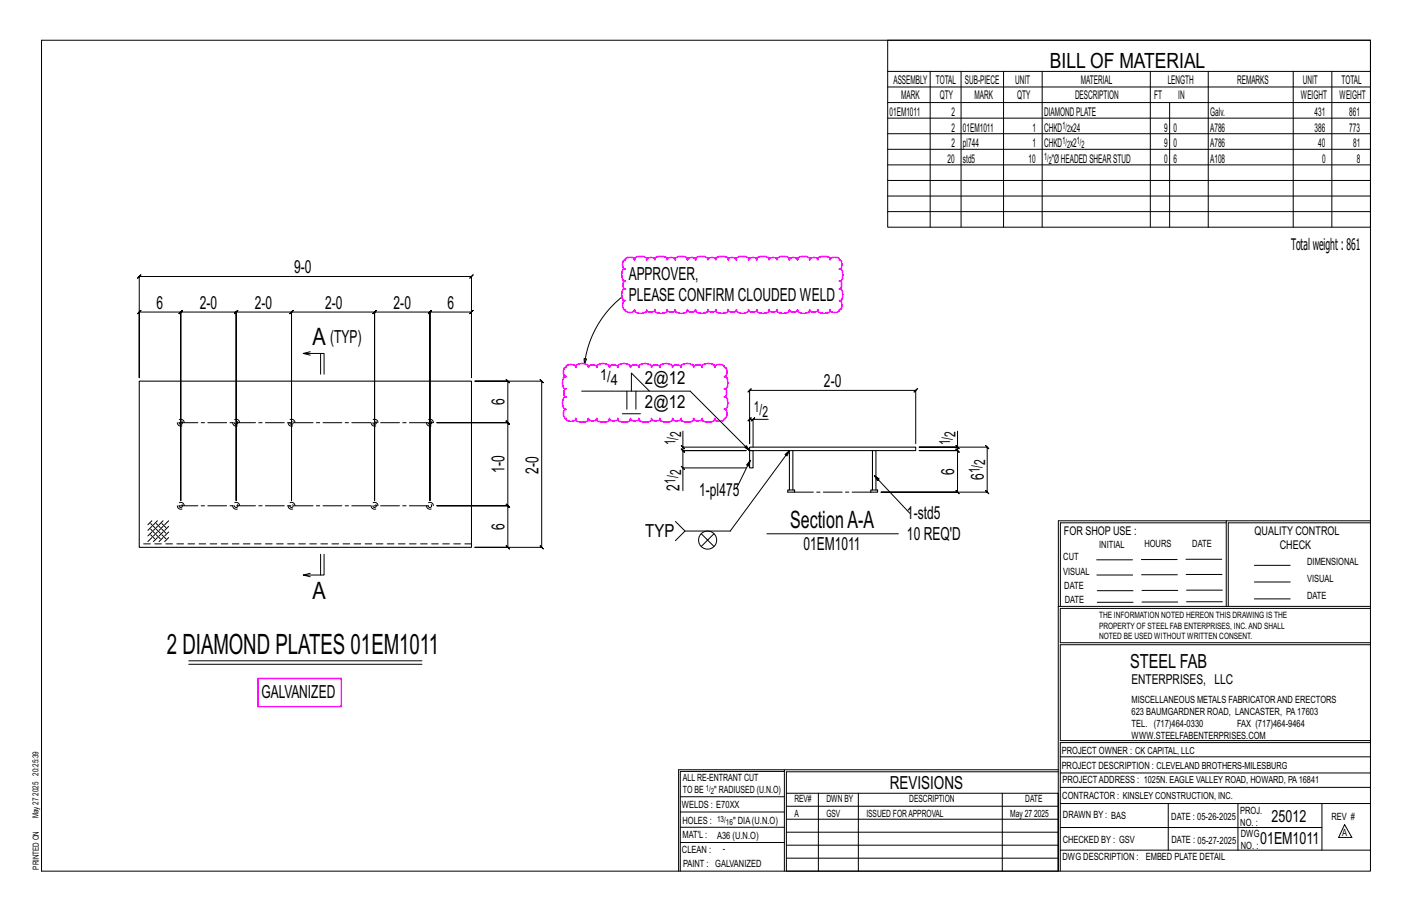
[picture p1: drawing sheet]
<svg xmlns="http://www.w3.org/2000/svg" width="432mm" height="279mm" viewBox="0 0 432 279" stroke-linecap="round" stroke-linejoin="round" font-family="sans-serif">
<g fill="none" stroke="#000" stroke-width=".31">
<path d="M12.7 12.3h406.4v254h-406.4zM271.5 12.3h147.6v57.2h-147.6zM271.5 21.8h147.6M271.5 26.6h147.6M271.5 31.4h147.6M271.5 36.1h147.6M284.5 21.8v47.7M293.9 21.8v47.7M306.9 21.8v47.7M318.7 21.8v47.7M351.8 21.8v47.7M357.7 31.4v38.1"/>
<path d="M369.5 21.8v47.7M395.5 21.8v47.7M407.3 21.8v47.7M271.5 40.9h147.6M271.5 45.6h147.6M271.5 50.4h147.6M271.5 55.2h147.6M271.5 59.9h147.6M271.5 64.7h147.6M42.1 85l1-1-.5 .5h101.6l-.5 .5 1-1-.5 .5v31v-20.1l.5-.5-1 1 .5-.5h-12.7l.5-.5-1 1 .5-.5v57.6v-57.6l.5-.5-1 1 .5-.5h-16.9l.5-.5-1 1 .5-.5v57.6v-57.6l.5-.5-1 1 .5-.5h-25.4l.5-.5-1 1 .5-.5v57.6v-57.6l.5-.5-1 1 .5-.5h-17l.5-.5-1 1 .5-.5v57.6v-57.6l.5-.5-1 1 .5-.5h-16.9l.5-.5-1 1 .5-.5v57.6v-57.6l.5-.5-1 1 .5-.5h-12.7l.5-.5-1 1 .5-.5v20.1v-31zM190.4 90.6a31.1 31.1 0 0 0-11.7 20.8M94.9 108.6l-2.1-.6h6.3v6.4"/>
<path d="M94.9 107.5l-2.1 .5M98 108v6.4M145.2 116.5h20.5l-.5-.5 1 1-.5-.5v50.8l-.5-.5 1 1-.5-.5h-20.5h10.1l.5 .5-1-1 .5 .5v-12.7l.5 .5-1-1 .5 .5h-21.7h21.7l.5 .5-1-1 .5 .5v-25.4l.5 .5-1-1 .5 .5h-21.7h21.7l.5 .5-1-1 .5 .5v-12.7l.5 .5-1-1 .5 .5zM177.9 119.6h33.2l18.1 18.1-1.5-.9 .6-.6 .9 1.5M178.6 109.6l.8 .1-.7 1.7zM191.7 119.6v5.5M193.1 119.6v-5.6l5.5 5.6M194.5 119.6v5.5M190.3 126.5h5.6M208.3 136.2l1 1zM208.8 136.7v1l-.5-.5 1 1-.5-.5h19.4h-19.4l-.5-.5 1 1-.5-.5v5.3M208.8 131.8v4.9h19.4"/>
<path d="M230.3 128.2l.5-.5-1 1zM230.3 128.2h-1.1l.5-.5-1 1 .5-.5v7.4v-16.3l-.5 .5 1-1-.5 .5h50.8l-.5 .5 1-1-.5 .5v16.3M234.9 128.2h-4.6v8.5M241.4 137.7l-1.3 1.2 .6 .5 .7-1.7-18.1 24.6h-13.8l-3-2.9M292.3 136.2l1 1zM292.8 131.8v4.9h-11.7h20.8l-.5-.5 1 1-.5-.5v13.7l-.5-.5 1 1-.5-.5h-32.5h23.4l.5 .5-1-1 .5 .5v-12.7l.5 .5-1-1 .5 .5h-11.7h11.7l.5 .5-1-1 .5 .5v-1M46.4 159.2l-1.2 1.2M48.1 159.2l-1.2 1.2M49.9 159.2l-1.3 1.2M51.6 159.2l-1.2 1.2M208.3 142.5l1 1zM228.2 143h-19.4v7"/>
<path d="M229.4 140.7l-1.1 1.4 .7 .4 .4-1.8-4.2 8.7M267.4 145.4l.9 1.5 .6-.5-1.5-1 10.8 11.5M375 159.8h-50.7v25.6M375 159.2h-51.3l-.1 107.1M419.1 159.2h-44.1v26.2M419.1 159.8h-43.5v25.6M46.1 160.1l1.2 1.2M46.1 163.5l1.2 1.2M46.1 161.8l1.2 1.2M46.4 164.3l-1.2 1.2M46.4 160.9l-1.2 1.2M46.4 162.6l-1.2 1.2"/>
<path d="M47.8 160.1l1.2 1.2M47.8 161.8l1.2 1.2M47.8 163.5l1.2 1.2M48.1 162.6l-1.2 1.2M48.1 164.3l-1.2 1.2M48.1 160.9l-1.2 1.2M49.5 161.8l1.2 1.2M49.5 163.5l1.2 1.2M49.5 160.1l1.2 1.2M49.9 160.9l-1.3 1.2M49.9 162.6l-1.3 1.2M49.9 164.3l-1.3 1.2"/>
<path d="M51.6 160.9l-1.2 1.2M51.6 162.6l-1.2 1.2M51.6 164.3l-1.2 1.2M94.9 175.3l-2.1 .5M98 169.4v6.4M99.1 169.4v6.4h-6.3l2.1 .5M209.5 162.3l-3 3M214.4 163.1l2 2 1.9-2M214.4 167.1l2-2 1.9 2M234.5 163.2h40.2M335.4 171.1h10.9M335.4 175.8h11"/>
<path d="M349 171h11M349.1 175.7h11M362.7 171h10.9M362.7 175.6h11M383.6 172.8h11M383.6 177.9h11M323.7 185.4h95.4M335.5 184.1h11M335.5 180.6h11M349.2 184h11M349.2 180.5h11M362.9 180.4h10.9"/>
<path d="M362.9 184h10.9M383.6 183.1h11M419.1 186h-94.9v10.5h94.9M419.1 197.1h-94.9v29.3h94.9v.6h-94.9v39.3M57.7 202h71.3M57.7 203.1h71.3M239.9 235.8h-31.9v30.5M239.9 235.3h-32.4v31M323.6 235.3h-83.7v31M323.6 235.9h-83.1v6.6M324.2 236.3h94.9M324.2 231.4h94.9"/>
<path d="M208 252.9h31.9M208 257.5h31.9M208 243.6h31.9M208 248.2h31.9M240.5 242.5h83.1v23.8h-83.1zM240.5 258.4h83.1M240.5 254.4h83.1M240.5 250.4h83.1M240.5 246.5h83.1M250.3 242.5v23.8M262.5 242.5v23.8M306.5 242.5v23.8"/>
<path d="M324.2 253h80.1M324.2 245.6h94.9M324.2 259.9h94.9M324.2 240.7h94.9M357.3 245.6v14.3M378.6 245.6v14.3M404.3 245.6v14.3M411.2 252.1l2.2 3.9h-4zM240.5 262.3h83.1"/>
<circle cx="216.4" cy="165.1" r="2.77"/>
</g>
<path d="M191.4 78.9a2.35 2.35 0 0 1 2.7 .3l-.1 .3v-.4a2.76 2.76 0 0 1 3.8 0v.4v-.3a1.84 1.84 0 0 1 2.5 0v.3l-.1-.4a2.76 2.76 0 0 1 3.8 0v.4v-.3a1.84 1.84 0 0 1 2.5 0v.3v-.4a2.76 2.76 0 0 1 3.8 0l-.1 .4v-.3a1.84 1.84 0 0 1 2.6 0l-.1 .3v-.4a2.76 2.76 0 0 1 3.8 0v.4l-.1-.3a1.84 1.84 0 0 1 2.6 0v.3l-.1-.4a2.76 2.76 0 0 1 3.8 0v.4v-.3a1.84 1.84 0 0 1 2.5 0v.3v-.4a2.76 2.76 0 0 1 3.8 0l-.1 .4v-.3a1.84 1.84 0 0 1 2.5 0v.3v-.4a2.76 2.76 0 0 1 3.8 0v.4l-.1-.3a1.84 1.84 0 0 1 2.6 0v.3l-.1-.4a2.76 2.76 0 0 1 3.8 0v.4v-.3a1.84 1.84 0 0 1 2.5 0v.3l-.1-.4a2.76 2.76 0 0 1 3.9 0l-.1 .4v-.3a1.84 1.84 0 0 1 2.5 0v.3v-.4a2.76 2.76 0 0 1 3.8 0l-.1 .4v-.3a2.07 2.07 0 0 1 2.9 0v.3h.2a2.02 2.02 0 0 1 0 2.7h-.2h.3a2.69 2.69 0 0 1 0 3.7h-.3l.2-.1a1.79 1.79 0 0 1 0 2.5h-.2l.3-.1a2.69 2.69 0 0 1 0 3.8l-.3-.1h.2a2.02 2.02 0 0 1 0 2.8h-.2v.2a2.07 2.07 0 0 1-2.9 0v-.2l.1 .3a2.76 2.76 0 0 1-3.8 0v-.3v.2a1.84 1.84 0 0 1-2.5 0v-.2l.1 .3a2.76 2.76 0 0 1-3.9 0l.1-.3v.2a1.84 1.84 0 0 1-2.5 0v-.2v.3a2.76 2.76 0 0 1-3.8 0l.1-.3v.2a1.84 1.84 0 0 1-2.6 0l.1-.2v.3a2.76 2.76 0 0 1-3.8 0v-.3v.2a1.84 1.84 0 0 1-2.5 0v-.2l.1 .3a2.76 2.76 0 0 1-3.8 0v-.3v.2a1.84 1.84 0 0 1-2.5 0v-.2v.3a2.76 2.76 0 0 1-3.8 0l.1-.3v.2a1.84 1.84 0 0 1-2.6 0l.1-.2v.3a2.76 2.76 0 0 1-3.8 0v-.3l.1 .2a1.84 1.84 0 0 1-2.6 0v-.2l.1 .3a2.76 2.76 0 0 1-3.8 0v-.3v.2a1.84 1.84 0 0 1-2.5 0v-.2v.3a2.76 2.76 0 0 1-3.8 0l.1-.3v.2a1.84 1.84 0 0 1-2.5 0v-.2v.3a2.76 2.76 0 0 1-3.8 0v-.3l.1 .2a2.07 2.07 0 0 1-2.9 0v-.2h-.2a2.02 2.02 0 0 1 0-2.8h.2l-.3 .1a2.69 2.69 0 0 1 0-3.8l.3 .1h-.2a1.79 1.79 0 0 1 0-2.5l.2 .1h-.3a2.69 2.69 0 0 1 0-3.7h.3h-.2a2.02 2.02 0 0 1 0-2.7h.2zM173.3 111.7a2.43 2.43 0 0 1 2.8 .3v.3l-.1-.4a2.86 2.86 0 0 1 4 0l-.1 .4v-.2a1.9 1.9 0 0 1 2.6 0v.2v-.4a2.86 2.86 0 0 1 3.9 0v.4l-.1-.2a1.9 1.9 0 0 1 2.7 0l-.1 .2v-.4a2.86 2.86 0 0 1 3.9 0v.4v-.2a1.9 1.9 0 0 1 2.6 0v.2l-.1-.4a2.86 2.86 0 0 1 4 0l-.1 .4v-.2a1.9 1.9 0 0 1 2.7 0l-.1 .2v-.4a2.86 2.86 0 0 1 3.9 0v.4v-.2a1.9 1.9 0 0 1 2.6 0v.2l-.1-.4a2.86 2.86 0 0 1 4 0l-.1 .4v-.2a1.9 1.9 0 0 1 2.6 0v.2v-.4a2.86 2.86 0 0 1 3.9 0v.4l-.1-.3a2.14 2.14 0 0 1 3 0v.3h.2a2.07 2.07 0 0 1 0 2.8h-.2h.3a2.77 2.77 0 0 1 0 3.8h-.3l.2-.1a1.84 1.84 0 0 1 0 2.6h-.2l.3-.1a2.77 2.77 0 0 1 0 3.8h-.3h.2a2.07 2.07 0 0 1 0 2.8h-.2v.3a2.14 2.14 0 0 1-3 0l.1-.3v.4a2.86 2.86 0 0 1-3.9 0v-.4v.3a1.9 1.9 0 0 1-2.6 0v-.3l.1 .4a2.86 2.86 0 0 1-4 0l.1-.4v.3a1.9 1.9 0 0 1-2.6 0v-.3v.4a2.86 2.86 0 0 1-3.9 0v-.4l.1 .3a1.9 1.9 0 0 1-2.7 0v-.3l.1 .4a2.86 2.86 0 0 1-4 0l.1-.4v.3a1.9 1.9 0 0 1-2.6 0v-.3v.4a2.86 2.86 0 0 1-3.9 0v-.4l.1 .3a1.9 1.9 0 0 1-2.7 0l.1-.3v.4a2.86 2.86 0 0 1-3.9 0v-.4v.3a1.9 1.9 0 0 1-2.6 0v-.3l.1 .4a2.86 2.86 0 0 1-4 0l.1-.4v.3a2.14 2.14 0 0 1-3 0l.1-.3h-.3a2.07 2.07 0 0 1 0-2.8h.3h-.4a2.77 2.77 0 0 1 0-3.8l.4 .1h-.3a1.84 1.84 0 0 1 0-2.6l.3 .1h-.4a2.77 2.77 0 0 1 0-3.8h.4h-.3a2.07 2.07 0 0 1 0-2.8h.3zM78.9 207.4h25.4v8.7h-25.4z" fill="none" stroke="#f0f" stroke-width=".5"/>
<path d="M42.6 116.5h101.6v50.8h-101.6zM229.2 137.7h1.1v5.3h-1.1zM229.2 136.7h50.8v1h-50.8zM241.4 137.7v12.1M242.5 137.7v12.1M266.8 137.7v12.1M267.9 137.7v12.1M240.9 149.8h2.1v.6h-2.1zM266.3 149.8h2.1v.6h-2.1z" fill="none" stroke="#000" stroke-width=".32"/>
<g fill="none" stroke="#000" stroke-width=".31" stroke-dasharray="2 1.4">
<path d="M144.2 166.3h-101.6"/>
<circle cx="55.3" cy="129.2" r="1.06"/>
<circle cx="55.3" cy="129.2" r=".53"/>
<circle cx="72.2" cy="129.2" r="1.06"/>
<circle cx="72.2" cy="129.2" r=".53"/>
<circle cx="89.2" cy="129.2" r="1.06"/>
<circle cx="89.2" cy="129.2" r=".53"/>
<circle cx="114.6" cy="129.2" r="1.06"/>
<circle cx="114.6" cy="129.2" r=".53"/>
<circle cx="131.5" cy="129.2" r="1.06"/>
<circle cx="131.5" cy="129.2" r=".53"/>
<circle cx="55.3" cy="154.6" r="1.06"/>
<circle cx="55.3" cy="154.6" r=".53"/>
<circle cx="72.2" cy="154.6" r="1.06"/>
<circle cx="72.2" cy="154.6" r=".53"/>
<circle cx="89.2" cy="154.6" r="1.06"/>
<circle cx="89.2" cy="154.6" r=".53"/>
<circle cx="114.6" cy="154.6" r="1.06"/>
<circle cx="114.6" cy="154.6" r=".53"/>
<circle cx="131.5" cy="154.6" r="1.06"/>
<circle cx="131.5" cy="154.6" r=".53"/>
</g>
<path d="M54.8 129.2h77.7M54.8 154.6h77.2M243 150.4h23.3" fill="none" stroke="#000" stroke-width=".31" stroke-dasharray="5.8 1 1 1"/>
<text font-size="8.6" x="51" y="200">2 DIAMOND PLATES 01EM1011</text>
<g font-size="7.3">
<text x="95.5" y="105.6">A</text>
<text x="241.7" y="161.4">SectionA-A</text>
<text x="95.5" y="183">A</text>
</g>
<text font-size="6.4" x="321.1" y="20.7">BILL OF MATERIAL</text>
<text font-size="5.9" x="345.6" y="204.1">STEEL FAB</text>
<g font-size="5.5">
<text x="89.9" y="83.5">9-0</text>
<text x="192.3" y="85.6">APPROVER,</text>
<text x="47.9" y="94.4">6</text>
<text x="61.1" y="94.4">2-0</text>
<text x="77.9" y="94.4">2-0</text>
<text x="99.4" y="94.4">2-0</text>
<text x="120.4" y="94.4">2-0</text>
<text x="136.8" y="94.4">6</text>
<text x="192.3" y="92.1">PLEASE CONFIRM CLOUDED WELD</text>
<text x="100.9" y="104.8">(TYP)</text>
<text x="197.2" y="117.3">2@12</text>
<text x="252" y="118.3">2-0</text>
<text x="154.3" y="123.9" transform="rotate(-90 154.3 123.9)">6</text>
<text x="197.2" y="124.7">2@12</text>
<text x="154.3" y="144.6" transform="rotate(-90 154.3 144.6)">1-0</text>
<text x="164.7" y="144.8" transform="rotate(-90 164.7 144.8)">2-0</text>
<text x="207.8" y="150" transform="rotate(-90 207.8 150)">2</text>
<text x="291.8" y="145.1" transform="rotate(-90 291.8 145.1)">6</text>
<text x="300.9" y="146.8" transform="rotate(-90 300.9 146.8)">6</text>
<text x="213.8" y="151.5">1-pl475</text>
<text x="154.3" y="162" transform="rotate(-90 154.3 162)">6</text>
<text x="277.4" y="158.5">1-std5</text>
<text x="197.3" y="164.1">TYP</text>
<text x="277.4" y="165.1">10 REQ'D</text>
<text x="245.7" y="168.1">01EM1011</text>
<text x="79.9" y="213.5">GALVANIZED</text>
<text x="272.2" y="241.1">REVISIONS</text>
</g>
<g font-size="5.1">
<text x="388.9" y="251.3">25012</text>
<text x="385.3" y="258.1">01EM1011</text>
</g>
<text font-size="4.9" x="394.8" y="76.4">Totalweight : 861</text>
<g font-size="4.7">
<text x="183.5" y="116.1">1/</text>
<text x="186.8" y="117.7">4</text>
<text x="230.6" y="126">1/</text>
<text x="233.2" y="127.6">2</text>
<text x="206.6" y="136.2" transform="rotate(-90 206.6 136.2)">1/</text>
<text x="208.3" y="133.5" transform="rotate(-90 208.3 133.5)">2</text>
<text x="290.6" y="136.2" transform="rotate(-90 290.6 136.2)">1/</text>
<text x="292.2" y="133.5" transform="rotate(-90 292.2 133.5)">2</text>
<text x="301.3" y="142.1" transform="rotate(-90 301.3 142.1)">2</text>
<text x="206.6" y="147.9" transform="rotate(-90 206.6 147.9)">1/</text>
<text x="208.3" y="145.3" transform="rotate(-90 208.3 145.3)">2</text>
<text x="299.7" y="144.7" transform="rotate(-90 299.7 144.7)">1/</text>
</g>
<text font-size="4.2" x="346" y="209.1">ENTERPRISES, LLC</text>
<g font-size="3.7">
<text x="273.2" y="25.6">ASSEMBLY</text>
<text x="286.2" y="25.6">TOTAL</text>
<text x="295.1" y="25.6">SUB-PIECE</text>
<text x="310.4" y="25.6">UNIT</text>
<text x="330.5" y="25.6">MATERIAL</text>
<text x="357.1" y="25.6">LENGTH</text>
<text x="378.3" y="25.6">REMARKS</text>
<text x="398.4" y="25.6">UNIT</text>
<text x="410.2" y="25.6">TOTAL</text>
<text x="272.1" y="35.5">01EM1011</text>
<text x="275.6" y="30.4">MARK</text>
<text x="287.4" y="30.4">QTY</text>
<text x="290.9" y="35.5">2</text>
<text x="298" y="30.4">MARK</text>
<text x="311" y="30.4">QTY</text>
<text x="319.3" y="35.5">DIAMONDPLATE</text>
<text x="328.7" y="30.4">DESCRIPTION</text>
<text x="353" y="30.4">FT</text>
<text x="360.3" y="30.4">IN</text>
<text x="370.1" y="35.5">Galv.</text>
<text x="397.8" y="30.4">WEIGHT</text>
<text x="402" y="35.5">431</text>
<text x="409.6" y="30.4">WEIGHT</text>
<text x="412.6" y="35.5">861</text>
<text x="290.9" y="40.2">2</text>
<text x="294.5" y="40.2">01EM1011</text>
<text x="315.8" y="40.2">1</text>
<text x="319.3" y="40.2">CHKD x24</text>
<text x="356" y="40.2">9</text>
<text x="358.9" y="40.2">0</text>
<text x="370.1" y="40.2">A786</text>
<text x="402" y="40.2">386</text>
<text x="412.6" y="40.2">773</text>
<text x="290.9" y="45">2</text>
<text x="294.5" y="45">pl744</text>
<text x="315.8" y="45">1</text>
<text x="319.3" y="45">CHKD x2</text>
<text x="356" y="45">9</text>
<text x="358.9" y="45">0</text>
<text x="370.1" y="45">A786</text>
<text x="403.2" y="45">40</text>
<text x="413.8" y="45">81</text>
<text x="289.8" y="49.7">20</text>
<text x="294.5" y="49.7">std5</text>
<text x="314.6" y="49.7">10</text>
<text x="321.6" y="49.7">&quot;ØHEADEDSHEARSTUD</text>
<text x="356" y="49.7">0</text>
<text x="358.9" y="49.7">6</text>
<text x="370.1" y="49.7">A108</text>
<text x="404.3" y="49.7">0</text>
<text x="415" y="49.7">8</text>
<text x="325.3" y="163.4">FOR SHOP USE :</text>
<text x="383.7" y="163.4">QUALITY CONTROL</text>
<text x="391.4" y="167.8">CHECK</text>
</g>
<g font-size="3.1">
<text x="324.9" y="39.4">1/</text>
<text x="326.3" y="40.5">2</text>
<text x="324.9" y="44.1">1/</text>
<text x="326.3" y="45.3">2</text>
<text x="329.3" y="44.1">1/</text>
<text x="330.7" y="45.3">2</text>
<text x="319.3" y="48.9">1/</text>
<text x="320.7" y="50">2</text>
<text x="336.2" y="167.4">INITIAL</text>
<text x="350" y="167.1">HOURS</text>
<text x="364.6" y="167.2">DATE</text>
<text x="325.2" y="171.3">CUT</text>
<text x="399.8" y="172.8">DIMENSIONAL</text>
<text x="325.1" y="175.8">VISUAL</text>
<text x="399.8" y="177.9">VISUAL</text>
<text x="325.5" y="180">DATE</text>
<text x="325.7" y="184.4">DATE</text>
<text x="399.8" y="183.1">DATE</text>
<text x="346" y="215">MISCELLANEOUS METALS FABRICATORAND ERECTORS</text>
<text x="346" y="218.6">623 BAUMGARDNER ROAD, LANCASTER, PA17603</text>
<text x="346" y="225.8">WWW.STEELFABENTERPRISES.COM</text>
<text x="346" y="222.2">TEL. (717)464-0330</text>
<text x="378.3" y="222.2">FAX (717)464-9464</text>
<text x="324.7" y="230.5">PROJECT OWNER : CK CAPITAL, LLC</text>
<text x="208.8" y="238.8">ALL RE-ENTRANT CUT</text>
<text x="324.7" y="235.1">PROJECT DESCRIPTION : CLEVELAND BROTHERS-MILESBURG</text>
<text x="324.9" y="239.5">PROJECTADDRESS : 1025N. EAGLE VALLEY ROAD, HOWARD, PA16841</text>
<text x="208.8" y="242.5">TO BE</text>
<text x="218.4" y="242.5">&quot; RADIUSED (U.N.O)</text>
<text x="242.9" y="245.3">REV#</text>
<text x="252.7" y="245.3">DWN BY</text>
<text x="278.1" y="245.3">DESCRIPTION</text>
<text x="313.5" y="245.3">DATE</text>
<text x="324.9" y="244.2">CONTRACTOR : KINSLEY CONSTRUCTION, INC.</text>
<text x="208.5" y="247">WELDS : E70XX</text>
<text x="208.7" y="251.7">HOLES :</text>
<text x="224.2" y="251.8">&quot; DIA(U.N.O)</text>
<text x="242.9" y="249.9">A</text>
<text x="252.7" y="249.9">GSV</text>
<text x="264.9" y="249.9">ISSUED FORAPPROVAL</text>
<text x="309" y="249.9">May 27</text>
<text x="316.2" y="249.9">2025</text>
<text x="325.1" y="250">DRAWN BY : BAS</text>
<text x="358.2" y="250.5">DATE : 05-26-2025</text>
<text x="379.3" y="248.9">PROJ.</text>
<text x="407.2" y="250.5">REV #</text>
<text x="208.7" y="256.3">MAT'L :</text>
<text x="219.3" y="256.4">A36 (U.N.O)</text>
<text x="325" y="257.6">CHECKED BY : GSV</text>
<text x="358.3" y="257.7">DATE : 05-27-2025</text>
<text x="379.3" y="252.5">NO. :</text>
<text x="379.5" y="255.9">DWG</text>
<text x="410.5" y="255.5">A</text>
<text x="208.6" y="260.7">CLEAN :</text>
<text x="221.1" y="260.6">-</text>
<text x="324.9" y="262.9">DWG DESCRIPTION :</text>
<text x="350.4" y="263">EMBED PLATE DETAIL</text>
<text x="379.5" y="259.5">NO. :</text>
<text x="208.9" y="265">PAINT : GALVANIZED</text>
</g>
<g font-size="2.7">
<text x="336.1" y="189">THE INFORMATION NOTED HEREON THIS DRAWING IS THE</text>
<text x="336.1" y="195.4">NOTED BE USED WITHOUT WRITTEN CONSENT.</text>
<text x="336.1" y="192.2">PROPERTY OF STEEL FAB ENTERPRISES, INC.AND SHALL</text>
</g>
<g font-size="2.6">
<text x="215.9" y="241.8">1/</text>
<text x="217.4" y="242.7">2</text>
<text x="219.3" y="251.1">13/</text>
<text x="222" y="252.1">16</text>
</g>
<g font-size="2.5">
<text x="11.7" y="237.1" transform="rotate(-90 11.7 237.1)">20:25:39</text>
<text x="11.8" y="243.3" transform="rotate(-90 11.8 243.3)">2025</text>
<text x="11.8" y="250.1" transform="rotate(-90 11.8 250.1)">May 27</text>
<text x="11.9" y="265.8" transform="rotate(-90 11.9 265.8)">PRINTED ON</text>
</g>
</svg>
